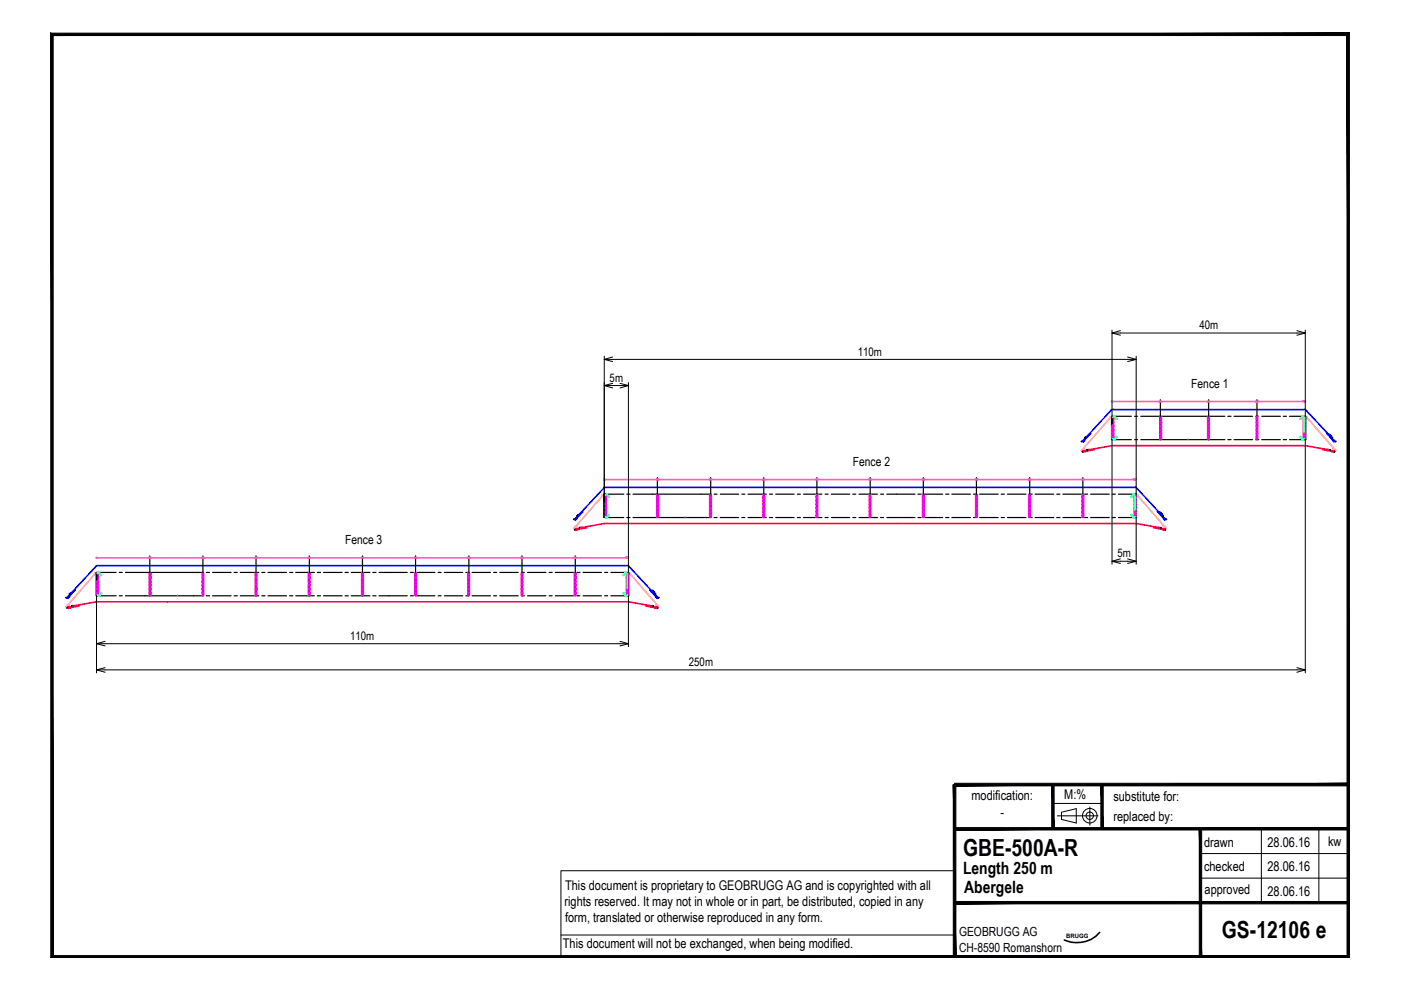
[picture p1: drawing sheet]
<svg xmlns="http://www.w3.org/2000/svg" width="297mm" height="210mm" viewBox="0 0 297 210" stroke-linecap="round" stroke-linejoin="round" font-family="sans-serif">
<g fill="none" stroke="#000" stroke-width=".21">
<path d="M223.2 170.3h10.5M224.2 173h8.6M225.1 172.2l3.1-.7v3l-3.1-.8zM231.1 171.1v3.9M267.4 175.7v15.7M279.6 175.7v15.7M118.9 198.2h83.5M202.4 184.6h-83.5v18.3M254.5 181h31.3M254.5 186.2h31.3"/>
<circle cx="231" cy="173" r="1.55"/>
<circle cx="231" cy="173" r=".78"/>
</g>
<g fill="#000" stroke="#000" stroke-width=".21">
<path d="M286.1 7l-.5 .5 .5 195.6zM285.6 7.5l.5 195.6-.5-.5zM10.8 203.1h275.3l-.5-.5zM10.8 203.1l.5-.5h274.3zM10.8 7v196.1l.5-.5zM10.8 7l.5 .5v195.1zM10.8 7l.5 .5 274.8-.5zM11.3 7.5l274.8-.5-.5 .5z"/>
<path d="M202.4 166.1v.5l83.4-.5zM202.4 166.6l83.4-.5v.5z"/>
<path d="M202.4 175.5v.5l83.4-.5zM202.4 176l83.4-.5v.5z"/>
<path d="M223 166.4v9.3h.5zM223 166.4h.5v9.3z"/>
<path d="M233.4 166.4v9.3h.5zM233.4 166.4h.5v9.3z"/>
<path d="M202.4 191.1v.5l83.4-.5zM202.4 191.6l83.4-.5v.5z"/>
<path d="M202.1 166.4v36.5h.6zM202.1 166.4h.6v36.5z"/>
<path d="M254.3 175.7v27.2h.5zM254.3 175.7h.5v27.2z"/>
</g>
<!-- layer: Skizziergeometrie(DIN) -->
<path d="M233.1 197.7a6.5 6.5 0 0 1-7.4 1.6" fill="none" stroke="#000" stroke-width=".34"/>
<!-- layer: 0_MITTELLINIEN -->
<g fill="none" stroke="#000" stroke-width=".25">
<path d="M239.9 88.3h-4.1v4.9h4.1M240.6 93.2h.6M240.6 88.3h.6M241.9 88.3h17.8M241.9 93.2h4.1M246 93.2h10.3M246 84.8v8.4M256.3 93.2h3.4M256.3 84.8v8.4M260.3 93.2h.7M260.3 88.3h.7M261.6 93.2h4"/>
<path d="M261.6 88.3h4M266.2 93.2h.7M266.2 88.3h.7M266.5 84.8v8.4M267.5 93.2h4M267.5 88.3h4M272.1 93.2h.7M272.1 88.3h.7M273.4 93.2h3.5M273.4 88.3h3.5M276.7 88.3v4.9M31.8 117.9v8.4"/>
<path d="M43 117.9v8.4M54.3 117.9v8.4M65.6 117.9v8.4M76.8 117.9v8.4M88.1 117.9v8.4M99.4 117.9v8.4h-.6M110.7 117.9v8.4M122 117.9v8.4M132.3 104.8h-4.2v4.9h4.2M132.9 109.7h.7M132.9 104.8h.7M134.2 104.8h16.5"/>
<path d="M134.2 109.7h16.5M139.4 101.3v8.4M150.7 101.3v8.4M151.4 109.7h.6M151.4 104.8h.6M152.7 109.7h3.9M152.7 104.8h3.9M157.3 109.7h.6M157.3 104.8h.6M158.6 109.7h3.9M158.6 104.8h3.9M161.9 101.3v8.4"/>
<path d="M163.2 109.7h.6M163.2 104.8h.6M164.5 109.7h3.9M164.5 104.8h3.9M169.1 109.7h.6M169.1 104.8h.6M170.4 109.7h3.9M170.4 104.8h3.9M173.2 101.3v8.4M174.9 109.7h.7M174.9 104.8h.7M176.2 109.7h3.9"/>
<path d="M176.2 104.8h3.9M180.8 109.7h.7M180.8 104.8h.7M182.1 109.7h3.9M182.1 104.8h3.9M184.5 101.3v8.4M186.7 109.7h.6M186.7 104.8h.6M188 109.7h6M188 104.8h6M194.6 109.7h.7M194.6 104.8h.7"/>
<path d="M195.8 101.3v8.4M195.9 109.7h4M195.9 104.8h4M200.5 109.7h.7M200.5 104.8h.7M201.8 109.7h4M201.8 104.8h4M206.4 109.7h.7M206.4 104.8h.7M207 101.3v8.4M207.7 109.7h3.9M207.7 104.8h3.9"/>
<path d="M212.3 109.7h.7M212.3 104.8h.7M213.6 109.7h3.9M213.6 104.8h3.9M218.2 109.7h.6M218.2 104.8h.6M218.3 101.3v8.4M219.5 109.7h3.9M219.5 104.8h3.9M224 109.7h.7M224 104.8h.7M225.4 109.7h3.9"/>
<path d="M225.4 104.8h3.9M229.6 101.3v8.4M229.9 109.7h.7M229.9 104.8h.7M231.2 109.7h4M231.2 104.8h4M235.8 109.7h.7M235.8 104.8h.7M237.1 109.7h3.9M237.1 104.8h3.9M240.9 104.8v4.9M24.6 121.4h-4.1v4.9h4.1"/>
<path d="M25.3 126.3h.6M25.3 121.4h.6M26.6 121.4h16.5M26.6 126.3h16.5M43.7 126.3h.7M43.7 121.4h.7M45.1 126.3h3.9M45.1 121.4h3.9M49.6 126.3h.7M49.6 121.4h.7M50.9 126.3h4M50.9 121.4h4"/>
<path d="M55.5 126.3h.7M55.5 121.4h.7M56.8 126.3h4M56.8 121.4h4M61.4 126.3h.7M61.4 121.4h.7M62.7 126.3h3.9M62.7 121.4h3.9M67.3 126.3h.7M67.3 121.4h.7M68.6 126.3h3.9M68.6 121.4h3.9"/>
<path d="M73.2 126.3h.6M73.2 121.4h.6M74.5 126.3h3.9M74.5 121.4h3.9M79.1 126.3h.6M79.1 121.4h.6M80.4 126.3h5.9M80.4 121.4h5.9M87 126.3h.6M87 121.4h.6M88.3 126.3h3.9M88.3 121.4h3.9"/>
<path d="M92.9 126.3h.6M92.9 121.4h.6M94.2 126.3h3.9M94.2 121.4h3.9M98.8 121.4h.6M100.1 126.3h3.9M100.1 121.4h3.9M104.7 126.3h.6M104.7 121.4h.6M106 126.3h3.9M106 121.4h3.9M110.5 126.3h.7"/>
<path d="M110.5 121.4h.7M111.9 126.3h3.9M111.9 121.4h3.9M116.4 126.3h.7M116.4 121.4h.7M117.7 126.3h3.9M117.7 121.4h3.9M122.3 126.3h.7M122.3 121.4h.7M123.6 126.3h3.9M123.6 121.4h3.9M128.2 126.3h.6"/>
<path d="M128.2 121.4h.6M129.5 126.3h3.8M129.5 121.4h3.8M133.2 121.4v4.9"/>
</g>
<!-- layer: unterer TS -->
<g fill="none" stroke="#ff003f" stroke-width=".34">
<path d="M229.7 95.6l.5-.1v.3h-.5zM230.4 95.6h-.5M230.7 95.3v.1M230.7 95.3h.3l-.2 .2M231 95.3l4.8-.8h40.9l5.1 .9-.1 .1M232 95.3l-2.1 .4M280.4 95.3l2.2 .4M281.1 95.4l.6 .1M281.4 95.3l-.1 .2M281.4 95.3v.2M281.6 95.3l-.1 .2M281.7 95.3l-.1 .2"/>
<path d="M282.1 95.6h.5M282.3 95.5l.5 .1v.2h-.5zM122 112.1h.5l.1 .2-.5 .1zM122.2 112.2h.1M122.8 112.1l-.5 .1M123 111.8h.4l-.3 .2zM123.4 111.8l4.7-.8h112.8l5 .9v.1M124.4 111.9l-2.1 .4M244.6 111.9l2.1 .4M245.3 111.9l.5 .2M245.5 111.8v.2M245.6 111.8l-.1 .2"/>
<path d="M245.7 111.8l-.1 .2M245.8 111.8v.3M246.2 112.1l.5 .1M246.5 112.1h.5l-.1 .3-.5-.1zM14.4 128.7h.5v.2l-.5 .1zM14.6 128.8h.1M15.2 128.7l-.5 .1M15.4 128.4l.1 .1M15.5 128.4h.3l-.3 .2M15.8 128.4l4.7-.8h112.7l5 .9v.1M16.8 128.5l-2.1 .4M136.9 128.5l2.1 .4"/>
<path d="M137.6 128.5l.6 .2M137.9 128.4l-.1 .2M137.9 128.4v.2M138.1 128.4l-.1 .2M138.1 128.4v.3M138.6 128.7l.5 .1M138.8 128.7h.5v.3l-.5-.1zM139 128.8h.1"/>
<circle cx="229.7" cy="95.7" r=".02"/>
<circle cx="230.4" cy="95.5" r=".02"/>
<circle cx="282" cy="95.5" r=".02"/>
<circle cx="282.7" cy="95.7" r=".02"/>
<circle cx="122.1" cy="112.2" r=".02"/>
<circle cx="122.8" cy="112.1" r=".02"/>
<circle cx="246.2" cy="112.1" r=".02"/>
<circle cx="246.9" cy="112.2" r=".02"/>
<circle cx="14.4" cy="128.8" r=".02"/>
<circle cx="15.1" cy="128.7" r=".02"/>
<circle cx="138.5" cy="128.7" r=".02"/>
<circle cx="139.2" cy="128.8" r=".02"/>
</g>
<!-- layer: oberer TS -->
<g fill="none" stroke="#00f" stroke-width=".34">
<path d="M229.8 93.2l.2 .1-.3 .4-.2-.1zM230.1 92.7l.1 .1 .3-.3-.3 .2M231.2 91.9l-1.5 1.6 .4-.5M235.6 86.9l-5.1 5.6M235.9 86.8l-.3 .1M235.9 86.8h40.7M276.6 86.8l.2 .1M276.8 86.9l5.4 5.8 .1-.1M281.3 91.9l1.4 1.6M281.8 92l.5 .6M282 92.2l-.1 .2M282.1 92.3l-.1 .2"/>
<path d="M282.2 92.4l-.2 .2M282.3 92.5l-.2 .2M282.4 93l.4 .4M282.7 93.2l.3 .4-.2 .1-.3-.4zM282.7 93.5h.1M122.2 109.7l.2 .2-.4 .4-.2-.2zM122.4 109.6l-.3 .3M122.5 109.2l.1 .2 .3-.4-.4 .2M123.6 108.5l-1.5 1.5M128 103.5l-5.1 5.5M128.2 103.3l-.2 .1M128.2 103.3h112.5"/>
<path d="M240.7 103.3l.2 .1M241 103.5l5.4 5.8M245.4 108.5l1.5 1.5M245.9 108.5l.6 .6M246.2 108.8l-.2 .2M246.3 108.8l-.2 .3M246.4 108.9l-.3 .2M246.4 109l-.2 .2M246.4 109.2h-.1M246.6 109.6l.3 .4M246.6 109.9l.2-.2 .4 .4-.3 .2zM246.9 109.9l-.1 .1"/>
<path d="M14.6 126.3l.1 .2-.3 .4-.2-.2zM14.8 126.2l-.3 .3M14.9 125.8v.2l.1-.1M14.9 125.8l.3-.2-.2 .3M16 125.1l-1.5 1.5M137.7 125.1l1.5 1.5M138.3 125.1l.5 .7-5.7-5.9h-112.5l-.3 .1-5.1 5.6M138.5 125.3l-.2 .3M138.6 125.4l-.2 .2M138.7 125.5l-.2 .2M138.8 125.6l-.2 .2M138.9 126.2l.3 .4"/>
<path d="M139 126.5l.2-.2 .3 .4-.2 .2zM139.2 126.5v.1"/>
<circle cx="229.6" cy="93.6" r=".02"/>
<circle cx="230.1" cy="93" r=".02"/>
<circle cx="282.4" cy="93" r=".02"/>
<circle cx="282.9" cy="93.6" r=".02"/>
<circle cx="122" cy="110.1" r=".02"/>
<circle cx="122.4" cy="109.6" r=".02"/>
<circle cx="246.5" cy="109.6" r=".02"/>
<circle cx="247" cy="110.1" r=".02"/>
<circle cx="14.3" cy="126.7" r=".02"/>
<circle cx="14.8" cy="126.2" r=".02"/>
<circle cx="138.9" cy="126.2" r=".02"/>
<circle cx="139.4" cy="126.7" r=".02"/>
</g>
<!-- layer: Seitenabspannung -->
<g fill="none" stroke="#ffb360" stroke-width=".34">
<path d="M229.3 95.5l.1 .1M229.4 95.4l.2 .1M229.5 95.3l.2 .2M229.5 95.2l.2 .2M229.6 95.1l.2 .2M230 95l-.6 .6M235.2 88.8l-5.9 6.7M235.3 88.5l.2 .1-.3 .2 .1-.3M277.1 88.5h-.1v.1M277.2 88.5l.1 .3-.3-.2M277.3 88.8l5.9 6.7M282.5 95l.6 .6"/>
<path d="M282.9 95.1l-.2 .2M283 95.2l-.2 .2M283.1 95.3l-.3 .2M283.1 95.4l-.2 .1M283.2 95.5l-.1 .1M121.8 111.9l.1 .2M121.8 111.8l.2 .2M121.9 111.7l.2 .2M122 111.6l.1 .2M122.4 111.5l-.6 .6M127.5 105.4l-5.8 6.6 .1 .1M127.8 105.1v-.1h-.1l-.2 .4 .3-.2"/>
<path d="M241.1 105.1l.1-.1 .2 .4-.3-.2M241.4 105.4l5.9 6.6-.1 .1M246.6 111.5l.6 .6M247 111.6l-.2 .2M247.1 111.7l-.2 .2M247.2 111.8l-.3 .2M247.2 111.9l-.2 .2M14.1 128.5l.2 .2M14.2 128.4l.2 .2M14.2 128.3l.2 .2M14.3 128.2l.2 .2M14.7 128.1l-.5 .6"/>
<path d="M19.9 122l-5.9 6.6 .1 .1M20 121.6h.2v.1M20.1 121.6l-.2 .4 .3-.2M133.6 121.6h-.1v.1M133.7 121.6l.1 .4-.3-.2M133.8 122l5.9 6.7M139 128.1l.5 .6M139.4 128.2l-.2 .2M139.5 128.3l-.3 .2M139.5 128.4l-.2 .2M139.6 128.5l-.2 .2M139.6 128.6l-.1 .1"/>
</g>
<!-- layer: Vertikalseil -->
<g fill="none" stroke="#00ff7f" stroke-width=".34">
<path d="M236 88.5v4.5M236.2 88.1v.3M236.2 93v.3M236.4 88.3l-.3-.1-.2 .3M236.4 88.3l.3 .3M236.7 92.6h.1l-.1 .2M236.7 88.8h.1l-.1-.2v.3M236.7 92.6l-.4 .6-.4-.2M275.8 92.6h-.2l.3 .2-.1-.2M275.8 88.8h-.2l.3-.2-.1 .3M275.9 92.8l.1 .3M276 88.3l.3-.1 .2 .3v4.5"/>
<path d="M276 88.3l-.1 .3M276.2 88.1v.3M276.2 93v.3M276.5 93l-.2 .2-.3-.1M128.3 109.5l.2 .3 .3-.1M128.4 105v4.5M128.6 104.6v.3M128.6 109.6v.3M128.8 104.9l-.3-.2-.2 .3M128.8 104.9l.2 .3M129 105.2l.1 .2zM129.2 109.2l-.1-.1-.3 .6"/>
<path d="M129.2 109.2l-.2 .1M239.8 105.3l.1 .1M239.8 105.3l.2-.1v.2M239.9 109.1l-.1 .1M240 109.1v.2l-.2-.1M240 109.3l.2 .4M240.1 104.9l.3-.2 .2 .3v4.5l-.2 .3-.3-.1M240.2 104.9l-.2 .3M240.4 104.6v.3M240.4 109.6v.3M20.7 126.1l.2 .3 .3-.2M20.7 121.6v4.5"/>
<path d="M21 121.2v.3M21 126.2v.3M21.2 121.4l-.3-.1-.2 .3M21.2 121.5l.2 .3M21.4 121.8l.1 .2zM21.5 125.8l-.1-.1-.2 .6M21.5 125.8l-.1 .1M132.2 121.9l.1 .1M132.2 121.9l.1-.1v.2M132.3 125.7l-.1 .1M132.3 125.7v.2l-.1-.1M132.3 125.9l.2 .4"/>
<path d="M132.5 121.4l.3-.1 .2 .3M132.5 121.5l-.2 .3M132.7 121.2v.3M132.7 126.2v.3M133 121.6v4.5l-.2 .3-.3-.2"/>
</g>
<!-- layer: shackle -->
<g fill="none" stroke="#f0f" stroke-width=".34">
<path d="M235.8 88.7h.4M235.8 89h.4M235.8 89.3h.4M235.8 89.6h.4M235.8 89.9h.4M235.8 91.3h.4M235.8 91h.4M235.8 90.7h.4M235.8 90.4h.4M235.8 90.2h.4M235.8 91.9h.4M235.8 92.2h.4"/>
<path d="M235.8 92.5h.4M235.8 92.8h.4M235.8 93h.4M235.8 91.6h.4M235.8 88.4h.4M245.9 88.7h.4M245.9 89h.4M245.9 89.3h.4M245.9 89.6h.4M245.9 89.9h.4M245.9 91.3h.4M245.9 91h.4"/>
<path d="M245.9 90.7h.4M245.9 90.4h.4M245.9 90.2h.4M245.9 91.9h.4M245.9 92.2h.4M245.9 92.5h.4M245.9 92.8h.4M245.9 93h.4M245.9 91.6h.4M245.9 88.4h.4M256 88.7h.4M256 89h.4"/>
<path d="M256 89.3h.4M256 89.6h.4M256 89.9h.4M256 91.3h.4M256 91h.4M256 90.7h.4M256 90.4h.4M256 90.2h.4M256 91.9h.4M256 92.2h.4M256 92.5h.4M256 92.8h.4"/>
<path d="M256 93h.4M256 91.6h.4M256 88.4h.4M266.3 88.7h.4M266.3 89h.4M266.3 89.3h.4M266.3 89.6h.4M266.3 89.9h.4M266.3 91.3h.4M266.3 91h.4M266.3 90.7h.4M266.3 90.4h.4"/>
<path d="M266.3 90.2h.4M266.3 91.9h.4M266.3 92.2h.4M266.3 92.5h.4M266.3 92.8h.4M266.3 93h.4M266.3 91.6h.4M266.3 88.4h.4M276.3 88.7h.4M276.3 89h.4M276.3 89.3h.4M276.3 89.6h.4"/>
<path d="M276.3 89.9h.4M276.3 91.3h.4M276.3 91h.4M276.3 90.7h.4M276.3 90.4h.4M276.3 90.2h.4M276.3 91.9h.4M276.3 92.2h.4M276.3 92.5h.4M276.3 92.8h.4M276.3 93h.4M276.3 91.6h.4"/>
<path d="M276.3 88.4h.4M128.2 105.2h.4M128.2 105.5h.4M128.2 105.8h.4M128.2 106.1h.4M128.2 106.4h.4M128.2 107.9h.4M128.2 107.6h.4M128.2 107.3h.4M128.2 107h.4M128.2 106.7h.4M128.2 108.4h.4"/>
<path d="M128.2 108.7h.4M128.2 109h.4M128.2 109.3h.4M128.2 109.6h.4M128.2 108.1h.4M128.2 104.9h.4M139.2 105.2h.5M139.2 105.5h.5M139.2 105.8h.5M139.2 106.1h.5M139.2 106.4h.5M139.2 107.9h.5"/>
<path d="M139.2 107.6h.5M139.2 107.3h.5M139.2 107h.5M139.2 106.7h.5M139.2 108.4h.5M139.2 108.7h.5M139.2 109h.5M139.2 109.3h.5M139.2 109.6h.5M139.2 108.1h.5M139.2 104.9h.5M150.4 105.2h.4"/>
<path d="M150.4 105.5h.4M150.4 105.8h.4M150.4 106.1h.4M150.4 106.4h.4M150.4 107.9h.4M150.4 107.6h.4M150.4 107.3h.4M150.4 107h.4M150.4 106.7h.4M150.4 108.4h.4M150.4 108.7h.4M150.4 109h.4"/>
<path d="M150.4 109.3h.4M150.4 109.6h.4M150.4 108.1h.4M150.4 104.9h.4M161.7 105.2h.5M161.7 105.5h.5M161.7 105.8h.5M161.7 106.1h.5M161.7 106.4h.5M161.7 107.9h.5M161.7 107.6h.5M161.7 107.3h.5"/>
<path d="M161.7 107h.5M161.7 106.7h.5M161.7 108.4h.5M161.7 108.7h.5M161.7 109h.5M161.7 109.3h.5M161.7 109.6h.5M161.7 108.1h.5M161.7 104.9h.5M173 105.2h.4M173 105.5h.4M173 105.8h.4"/>
<path d="M173 106.1h.4M173 106.4h.4M173 107.9h.4M173 107.6h.4M173 107.3h.4M173 107h.4M173 106.7h.4M173 108.4h.4M173 108.7h.4M173 109h.4M173 109.3h.4M173 109.6h.4"/>
<path d="M173 108.1h.4M173 104.9h.4M184.2 105.2h.5M184.2 105.5h.5M184.2 105.8h.5M184.2 106.1h.5M184.2 106.4h.5M184.2 107.9h.5M184.2 107.6h.5M184.2 107.3h.5M184.2 107h.5M184.2 106.7h.5"/>
<path d="M184.2 108.4h.5M184.2 108.7h.5M184.2 109h.5M184.2 109.3h.5M184.2 109.6h.5M184.2 108.1h.5M184.2 104.9h.5M195.6 105.2h.4M195.6 105.5h.4M195.6 105.8h.4M195.6 106.1h.4M195.6 106.4h.4"/>
<path d="M195.6 107.9h.4M195.6 107.6h.4M195.6 107.3h.4M195.6 107h.4M195.6 106.7h.4M195.6 108.4h.4M195.6 108.7h.4M195.6 109h.4M195.6 109.3h.4M195.6 109.6h.4M195.6 108.1h.4M195.6 104.9h.4"/>
<path d="M206.8 105.2h.4M206.8 105.5h.4M206.8 105.8h.4M206.8 106.1h.4M206.8 106.4h.4M206.8 107.9h.4M206.8 107.6h.4M206.8 107.3h.4M206.8 107h.4M206.8 106.7h.4M206.8 108.4h.4M206.8 108.7h.4"/>
<path d="M206.8 109h.4M206.8 109.3h.4M206.8 109.6h.4M206.8 108.1h.4M206.8 104.9h.4M218.1 105.2h.4M218.1 105.5h.4M218.1 105.8h.4M218.1 106.1h.4M218.1 106.4h.4M218.1 107.9h.4M218.1 107.6h.4"/>
<path d="M218.1 107.3h.4M218.1 107h.4M218.1 106.7h.4M218.1 108.4h.4M218.1 108.7h.4M218.1 109h.4M218.1 109.3h.4M218.1 109.6h.4M218.1 108.1h.4M218.1 104.9h.4M229.4 105.2h.4M229.4 105.5h.4"/>
<path d="M229.4 105.8h.4M229.4 106.1h.4M229.4 106.4h.4M229.4 107.9h.4M229.4 107.6h.4M229.4 107.3h.4M229.4 107h.4M229.4 106.7h.4M229.4 108.4h.4M229.4 108.7h.4M229.4 109h.4M229.4 109.3h.4"/>
<path d="M229.4 109.6h.4M229.4 108.1h.4M229.4 104.9h.4M240.4 105.2h.4M240.4 105.5h.4M240.4 105.8h.4M240.4 106.1h.4M240.4 106.4h.4M240.4 107.9h.4M240.4 107.6h.4M240.4 107.3h.4M240.4 107h.4"/>
<path d="M240.4 106.7h.4M240.4 108.4h.4M240.4 108.7h.4M240.4 109h.4M240.4 109.3h.4M240.4 109.6h.4M240.4 108.1h.4M240.4 104.9h.4M20.5 121.8h.4M20.5 122.1h.4M20.5 122.4h.4M20.5 122.7h.4"/>
<path d="M20.5 123h.4M20.5 124.5h.4M20.5 124.2h.4M20.5 123.9h.4M20.5 123.6h.4M20.5 123.3h.4M20.5 125h.4M20.5 125.3h.4M20.5 125.6h.4M20.5 125.9h.4M20.5 126.2h.4M20.5 124.8h.4"/>
<path d="M20.5 121.5h.4M31.6 121.8h.5M31.6 122.1h.5M31.6 122.4h.5M31.6 122.7h.5M31.6 123h.5M31.6 124.5h.5M31.6 124.2h.5M31.6 123.9h.5M31.6 123.6h.5M31.6 123.3h.5M31.6 125h.5"/>
<path d="M31.6 125.3h.5M31.6 125.6h.5M31.6 125.9h.5M31.6 126.2h.5M31.6 124.8h.5M31.6 121.5h.5M42.8 121.8h.4M42.8 122.1h.4M42.8 122.4h.4M42.8 122.7h.4M42.8 123h.4M42.8 124.5h.4"/>
<path d="M42.8 124.2h.4M42.8 123.9h.4M42.8 123.6h.4M42.8 123.3h.4M42.8 125h.4M42.8 125.3h.4M42.8 125.6h.4M42.8 125.9h.4M42.8 126.2h.4M42.8 124.8h.4M42.8 121.5h.4M54.1 121.8h.4"/>
<path d="M54.1 122.1h.4M54.1 122.4h.4M54.1 122.7h.4M54.1 123h.4M54.1 124.5h.4M54.1 124.2h.4M54.1 123.9h.4M54.1 123.6h.4M54.1 123.3h.4M54.1 125h.4M54.1 125.3h.4M54.1 125.6h.4"/>
<path d="M54.1 125.9h.4M54.1 126.2h.4M54.1 124.8h.4M54.1 121.5h.4M65.3 121.8h.5M65.3 122.1h.5M65.3 122.4h.5M65.3 122.7h.5M65.3 123h.5M65.3 124.5h.5M65.3 124.2h.5M65.3 123.9h.5"/>
<path d="M65.3 123.6h.5M65.3 123.3h.5M65.3 125h.5M65.3 125.3h.5M65.3 125.6h.5M65.3 125.9h.5M65.3 126.2h.5M65.3 124.8h.5M65.3 121.5h.5M76.6 121.8h.5M76.6 122.1h.5M76.6 122.4h.5"/>
<path d="M76.6 122.7h.5M76.6 123h.5M76.6 124.5h.5M76.6 124.2h.5M76.6 123.9h.5M76.6 123.6h.5M76.6 123.3h.5M76.6 125h.5M76.6 125.3h.5M76.6 125.6h.5M76.6 125.9h.5M76.6 126.2h.5"/>
<path d="M76.6 124.8h.5M76.6 121.5h.5M87.9 121.8h.4M87.9 122.1h.4M87.9 122.4h.4M87.9 122.7h.4M87.9 123h.4M87.9 124.5h.4M87.9 124.2h.4M87.9 123.9h.4M87.9 123.6h.4M87.9 123.3h.4"/>
<path d="M87.9 125h.4M87.9 125.3h.4M87.9 125.6h.4M87.9 125.9h.4M87.9 126.2h.4M87.9 124.8h.4M87.9 121.5h.4M99.2 121.8h.4M99.2 122.1h.4M99.2 122.4h.4M99.2 122.7h.4M99.2 123h.4"/>
<path d="M99.2 124.5h.4M99.2 124.2h.4M99.2 123.9h.4M99.2 123.6h.4M99.2 123.3h.4M99.2 125h.4M99.2 125.3h.4M99.2 125.6h.4M99.2 125.9h.4M99.2 126.2h.4M99.2 124.8h.4M99.2 121.5h.4"/>
<path d="M110.5 121.8h.4M110.5 122.1h.4M110.5 122.4h.4M110.5 122.7h.4M110.5 123h.4M110.5 124.5h.4M110.5 124.2h.4M110.5 123.9h.4M110.5 123.6h.4M110.5 123.3h.4M110.5 125h.4M110.5 125.3h.4"/>
<path d="M110.5 125.6h.4M110.5 125.9h.4M110.5 126.2h.4M110.5 124.8h.4M110.5 121.5h.4M121.7 121.8h.4M121.7 122.1h.4M121.7 122.4h.4M121.7 122.7h.4M121.7 123h.4M121.7 124.5h.4M121.7 124.2h.4"/>
<path d="M121.7 123.9h.4M121.7 123.6h.4M121.7 123.3h.4M121.7 125h.4M121.7 125.3h.4M121.7 125.6h.4M121.7 125.9h.4M121.7 126.2h.4M121.7 124.8h.4M121.7 121.5h.4M132.8 121.8h.4M132.8 122.1h.4"/>
<path d="M132.8 122.4h.4M132.8 122.7h.4M132.8 123h.4M132.8 124.5h.4M132.8 124.2h.4M132.8 123.9h.4M132.8 123.6h.4M132.8 123.3h.4M132.8 125h.4M132.8 125.3h.4M132.8 125.6h.4M132.8 125.9h.4"/>
<path d="M132.8 126.2h.4M132.8 124.8h.4M132.8 121.5h.4"/>
</g>
<g fill="none" stroke="#000" stroke-width=".21">
<path d="M235.6 88.3h.3v4.9h-.3zM235.9 88.3h.1M245.9 88.3h.2v4.9h-.2zM256.1 88.3h.2v4.9h-.2zM266.4 88.3h.2v4.9h-.2zM276.7 88.3h.2v4.9h-.2zM128 104.8h.2v4.9h-.2zM128.2 104.8h.2M139.3 104.8h.2v4.9h-.2zM150.6 104.8h.2v4.9h-.2zM161.9 104.8h.1v4.9h-.1zM173.1 104.8h.2v4.9h-.2z"/>
<path d="M184.4 104.8h.2v4.9h-.2zM195.7 104.8h.2v4.9h-.2zM206.9 104.8h.3v4.9h-.3zM218.2 104.8h.2v4.9h-.2zM229.5 104.8h.2v4.9h-.2zM240.8 104.8h.2v4.9h-.2zM20.4 121.4h.2v4.9h-.2zM20.6 121.4h.1M31.6 121.4h.2v4.9h-.2zM42.9 121.4h.2v4.9h-.2zM54.2 121.4h.2v4.9h-.2zM65.5 121.4h.2v4.9h-.2z"/>
<path d="M76.8 121.4h.2v4.9h-.2zM88 121.4h.2v4.9h-.2zM99.3 121.4h.2v4.9h-.2zM110.6 121.4h.2v4.9h-.2zM121.8 121.4h.3v4.9h-.3zM133.2 121.4h.1v4.9h-.1z"/>
</g>
<!-- layer: TECCO -->
<path d="M251.9 93.2h.1M145.3 109.7h.1M37.6 126.3h.1" fill="none" stroke="#989898" stroke-width=".21"/>
<!-- layer: 0 -->
<g fill="none" stroke="#000" stroke-width=".21">
<path d="M128.1 76.2h1.8M129.9 75.7l-1.8 .5 1.8 .5M235.8 70.6h1.7M237.5 70.1l-1.7 .5 1.7 .5M239.1 75.7l1.8 .5-1.8 .5M239.1 76.2h1.8M275 70.1l1.7 .5-1.7 .5M275 70.6h1.7M128.1 81.7h1.8M129.9 81.3l-1.8 .4 1.8 .6M131.5 81.3l1.7 .4-1.7 .6M131.5 81.7h1.7"/>
<path d="M229.2 93.5l.2 .2M229.3 93.5v.2M229.4 93.6v.1M229.5 95.7v.1M229.5 95.7h.1M229.5 95.7l.1 .2M229.9 92.8l.2 .2M229.9 92.8l.1 .1M230 92.8l-.1 .1M230.1 92.9l-.1 .1M230.4 95.3h.1M230.4 95.5h.1"/>
<path d="M230.5 95.4v-.1v.2M282 95.5h.1M282 95.3v.2M282.1 95.3l-.1 .1M282.4 92.9l.1 .1M282.5 92.8l-.1 .1M282.6 92.9l-.2 .1M282.9 95.7h.1M282.9 95.9h.1M283 95.7l-.1 .1M283 95.7l-.1 .2M283.2 93.5v.2l-.1-.1"/>
<path d="M283.3 93.5l-.2 .2M121.6 110.1l.2 .1M121.7 110l-.1 .1M121.9 112.4h.1M121.9 112.2v.2M122 112.2l-.1 .2M122.3 109.3l.1 .2M122.3 109.3v.1M122.3 109.3l.1 .1M122.8 112h.1M122.9 111.9l-.1-.1 .1 .2M122.9 111.8h-.1"/>
<path d="M235.8 119h1.7M237.5 118.5l-1.7 .5 1.7 .5M239.1 118.5l1.8 .5-1.8 .5M239.1 119h1.8M246.1 111.8v.1M246.1 112h.1M246.1 111.8h.1M246.2 111.8l-.1 .2M246.5 109.4l.1 .1M246.6 109.3l-.1 .1M246.6 109.3l.1 .1M246.7 109.3l-.1 .2"/>
<path d="M247 112.4h.1M247.1 112.4l-.1-.2 .1 .2M247.3 110l.1 .1M247.4 110.1l-.2 .1M14 126.7l.1 .1M14 126.6l.1 .2M14.2 126.7l-.1 .1M14.2 128.9v.1M14.2 128.8l.2 .2M14.3 128.8l-.1 .1M14.7 125.9l-.1 .1M14.8 126l-.1-.1v.2"/>
<path d="M15.1 128.4h.2l-.1 .1M15.2 128.4v.2M15.2 128.6h.1M20.5 136.5h1.8M22.3 136l-1.8 .5 1.8 .4M131.5 136l1.7 .5-1.7 .4M131.5 136.5h1.7M138.4 128.6h.2M138.5 128.4v.2M138.6 128.4h-.2l.1 .1M139 125.9l-.1 .1M139 125.9l.1 .1"/>
<path d="M139.1 125.9l-.1 .2M139.4 129h.1M139.4 128.8l.1 .1M139.5 128.8l-.1 .2v-.1M139.5 126.7l.1 .1M139.6 126.8l.1-.1-.1 .1M139.7 126.6l.1 .1M20.5 142h1.8M22.3 141.6l-1.8 .4 1.8 .5M275 141.6l1.7 .4-1.7 .5M275 142h1.7"/>
</g>
<!-- layer: Federstrang -->
<g fill="none" stroke="#ff5db8" stroke-width=".34">
<path d="M235.7 85.2v-.2l.3 .1-.3 .1M245.8 85v.3M245.9 85v.3M246.1 85v.3M246.2 85v.3M256 85v.3M256.1 85v.3M256.4 85v.3M256.5 85v.3M266.2 85v.3M266.4 85v.3M266.6 85v.3"/>
<path d="M266.7 85v.3M276.2 85l.6 .1h-40.8M276.3 85v.2M276.4 85v.2M276.5 85v.2M276.6 85v.2M20.4 118.3l.1-.1 .3 .1-.3 .1M20.8 118.3h112.4M31.5 118.2v.2M31.6 118.2v.2M31.9 118.2v.2M32 118.2v.2"/>
<path d="M42.8 118.2v.2M42.9 118.2v.2M43.2 118.2v.2M54.1 118.2v.2M54.2 118.2v.2M54.4 118.2v.2M54.5 118.2v.2M65.3 118.2v.2M65.5 118.2v.2M65.7 118.2v.2M65.8 118.2v.2M76.6 118.2v.2"/>
<path d="M76.7 118.2v.2M77 118.2v.2M77.1 118.2v.2M87.9 118.2v.2M88 118.2v.2M88.2 118.2v.2M88.4 118.2v.2M99.2 118.2v.2M99.3 118.2v.2M99.5 118.2v.2M99.6 118.2v.2M110.5 118.2v.2"/>
<path d="M110.8 118.2v.2M110.9 118.2v.2M121.7 118.2v.2M121.8 118.2v.2M122.1 118.2v.2M122.2 118.2v.2M128 101.7l.1-.1 .3 .1-.3 .1M128.4 101.7h112.4M132.6 118.1l.6 .1M132.8 118.1v.2M132.9 118.1v.2M133 118.1v.2"/>
<path d="M133.1 118.1v.2M133.2 118.1v.1M139.2 101.6v.2M139.5 101.6v.2M139.6 101.6v.2M150.4 101.6v.2M150.6 101.6v.2M150.8 101.6v.2M150.9 101.6v.2M161.7 101.6v.2M161.8 101.6v.2M162.1 101.6v.2"/>
<path d="M162.2 101.6v.2M173 101.6v.2M173.1 101.6v.2M173.3 101.6v.2M173.5 101.6v.2M184.2 101.6v.2M184.4 101.6v.2M184.6 101.6v.2M184.7 101.6v.2M195.6 101.6v.2M195.9 101.6v.2M196 101.6v.2"/>
<path d="M206.8 101.6v.2M206.9 101.6v.2M207.2 101.6v.2M207.3 101.6v.2M218.1 101.6v.2M218.2 101.6v.2M218.5 101.6v.2M229.4 101.6v.2M229.5 101.6v.2M229.7 101.6v.2M229.8 101.6v.2M240.3 101.5h.5v.1"/>
<path d="M240.4 101.5v.2M240.6 101.5v.2M240.8 101.5v.2"/>
</g>
<!-- layer: AM_5 -->
<g fill="none" stroke="#000" stroke-width=".21">
<path d="M128.1 75.5v34.2M129.9 76.2h109.2M235.8 70v18.3M237.5 70.6h37.5M240.9 75.5v29.3M276.7 70v18.3M129.9 81.7h1.6M133.2 81.1v40.3M235.8 93.2v26.4M276.7 93.2v49.5M237.5 119h1.6M240.9 109.7v9.9"/>
<path d="M20.5 126.3v16.4M22.3 136.5h109.2M133.2 126.3v10.8M22.3 142h252.7"/>
</g>
<g font-size="5">
<text x="204.2" y="181.6">GBE-500A-R</text>
<text x="259.1" y="198.9">GS-12106 e</text>
</g>
<g font-size="3.6">
<text x="204.2" y="185.3">Length 250 m</text>
<text x="204.4" y="189.4">Abergele</text>
</g>
<g font-size="2.8">
<text x="206" y="169.7">modification:</text>
<text x="212.1" y="173.1">-</text>
<text x="225.7" y="169.5">M:%</text>
<text x="236.1" y="169.8">substitute for:</text>
<text x="236.1" y="174.1">replaced by:</text>
<text x="255.3" y="179.5">drawn</text>
<text x="268.7" y="179.5">28.06.16</text>
<text x="281.6" y="179.5">kw</text>
<text x="255.3" y="184.7">checked</text>
<text x="268.7" y="184.7">28.06.16</text>
<text x="119.8" y="188.6">This document is proprietary to GEOBRUGG AG and is copyrighted with all</text>
<text x="255.4" y="189.6">approved</text>
<text x="268.7" y="189.9">28.06.16</text>
<text x="119.7" y="192.1">rights reserved. It may not in whole or in part, be distributed, copied in any</text>
<text x="119.8" y="195.5">form, translated or otherwise reproduced in any form.</text>
<text x="119.4" y="201">This document will not be exchanged, when being modified.</text>
</g>
<g font-size="2.7">
<text x="252.6" y="82.3">Fence 1</text>
<text x="180.8" y="98.8">Fence 2</text>
<text x="73.2" y="115.4">Fence 3</text>
<text x="203.3" y="198.5">GEOBRUGG AG</text>
<text x="203.3" y="201.8">CH-8590 Romanshorn</text>
</g>
<g font-size="2.5">
<text x="254.3" y="69.8">40m</text>
<text x="181.9" y="75.4">110m</text>
<text x="129.3" y="81">5m</text>
<text x="236.9" y="118.2">5m</text>
<text x="74.2" y="135.7">110m</text>
<text x="146.1" y="141.2">250m</text>
</g>
<text font-size="1.3" x="226" y="198.9">BRUGG</text>
</svg>
